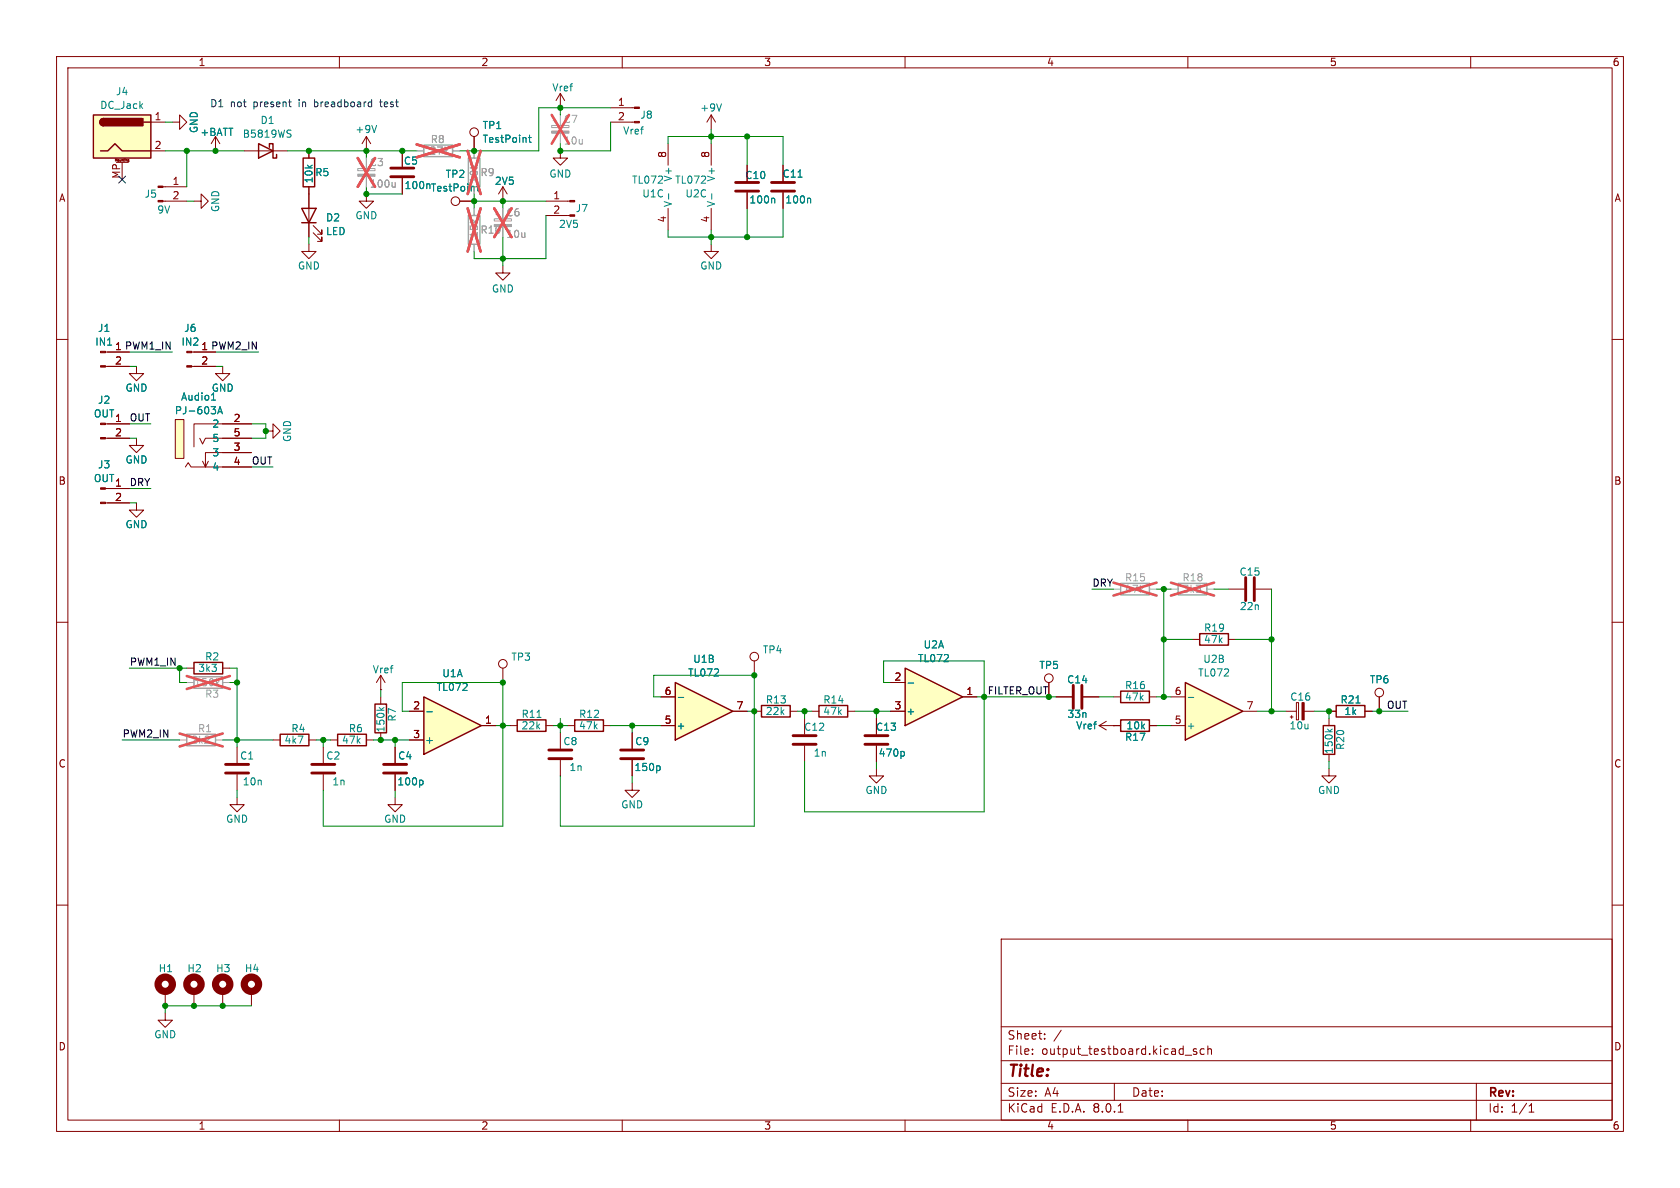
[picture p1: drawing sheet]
<svg xmlns="http://www.w3.org/2000/svg" width="297mm" height="210mm" viewBox="0 0 297 210" stroke-linecap="round" stroke-linejoin="round" font-family="sans-serif">
<g fill="none" stroke="#840000" stroke-width=".18">
<path d="M10 10h277v190h-277zM12 12h273v186h-273zM60 10v2M110 10v2M160 10v2M210 10v2M260 10v2M118.1 25.4v3.8M118.1 36.8v3.8M10 60h2M285 60h2M10 110h2"/>
<path d="M285 110h2M41.9 132.1v2.8M41.9 136.9v2.8M100.3 128.3h1.3M106.7 128.3h1.2M196.8 128.3h1.3M203.2 128.3h1.3M234.9 125.7h1.3M241.3 125.7h1.3M10 160h2M285 160h2M177 166h108v32h-108z"/>
<path d="M60 198v2M110 198v2M160 198v2M177 194.5h108M177 191.5h108M177 187.5h108M177 181.5h108M182.5 186.3v.1M182.5 185.5v.1M184.7 183.6v.1M184.7 182.8v.1M187.6 182.1l-1.3 2"/>
<path d="M197 191.5v3M197.7 196.6h.8M209.5 186.5h1.2M210 198v2M211.5 185.5l-.3-.1-.2 .2v.2l.5 .2v.3h-.5M212.9 185.5l-.4-.1-.3 .3v.4l.1 .2h.6M213.5 185.5l.2-.1 .4 .1 .1 .9M213.5 184.9v1.5M260 198v2M261 191.5v6.5M270.3 196.6h.9M270.3 195.5l.4-.4v1.5"/>
</g>
<path d="M101.6 127.3h5.1v2h-5.1zM198.1 127.3h5.1v2h-5.1zM236.2 124.7h5.1v2h-5.1z" fill="none" stroke="#840000" stroke-width=".25"/>
<path d="M118.2 34.2v1M239.7 124.3h.7" fill="none" stroke="#008484" stroke-width=".18"/>
<path d="M39.9 136.7h4M39.9 135.1h4" fill="none" stroke="#840000" stroke-width=".51"/>
<path d="M209.5 120.7l10.2 5-10.2 5.1z" fill="#ffffc2"/>
<path d="M91.4 127.3h5.1v2h-5.1zM144.8 124.7h5.1v2h-5.1zM198.1 122.2h5.1v2h-5.1zM209.5 120.7l10.2 5-10.2 5.1z" fill="none" stroke="#840000" stroke-width=".25"/>
<g fill="none" stroke="#840000" stroke-width=".18">
<path d="M132.1 29.2v2.8M132.1 34v2.8M138.4 29.2v2.8M138.4 34v2.8M18.6 77.5h4.3M18.6 74.9h4.3M24.1 88.9v1.3h-1.2l1.2 1.2 1.3-1.2h-1.3M217.2 104.1h2.8M222 104.1h2.8M90.2 128.3h1.2M96.5 128.3h1.3M99.1 129.5v2.8"/>
<path d="M99.1 134.4v2.8M111.8 138.4v1.3h1.2l-1.2 1.3-1.3-1.3h1.3M111.8 129.5v2.8M111.8 134.4v2.8M142.2 127v2.8M142.2 131.8v2.8M143.5 125.7h1.3M149.9 125.7h1.2M196.8 123.2h1.3M203.2 123.2h1.3M207 128.3h2.5M207 123.2h2.5"/>
<path d="M219.7 125.7h2.5M227.3 125.7h1.9M228.1 126.7h.5M228.3 126.5v.5M229.2 124.2h.4v3.1h-.4zM230.6 125.7h1.8M243.8 123.2v2.5M44.4 175.3v2.5"/>
<circle cx="243.8" cy="122.4" r=".76"/>
</g>
<path d="M136.8 35l.2 .2v.7M141.1 31.3h.7M143.1 35l.2 .2v.7M94.9 126.8h.8M116.5 135.4l.2 .2v.4l-.2 .2M210.1 123.3h.9" fill="none" stroke="#008484" stroke-width=".18"/>
<path d="M130 33.8h4.1M130 32.3h4.1M136.4 33.8h4.1M136.4 32.3h4.1M220.2 102.1v4.1M221.7 102.1v4.1M97 134.1h4.1M97 132.6h4.1M109.7 134.1h4.1M109.7 132.6h4.1M140.2 131.6h4.1M140.2 130h4.1" fill="none" stroke="#840000" stroke-width=".51"/>
<g fill="#840000" stroke="#840000" stroke-width=".18">
<path d="M230.2 124.2h.4v3.1h-.4z"/>
<path d="M17.8 77.3h.8v.3h-.8z"/>
<path d="M17.8 74.8h.8v.3h-.8z"/>
</g>
<circle cx="44.4" cy="174" r="1.27" fill="none" stroke="#840000" stroke-width="1.3"/>
<path d="M97.5 23.2h3.1v.3h-3.1z" fill="#a1a1a1" stroke="#a1a1a1" stroke-width=".18"/>
<path d="M97.5 22.2h3.1v.4h-3.1zM97.8 21.3h.5M98 21.1v.5M99.1 23.5v1.9" fill="none" stroke="#a1a1a1" stroke-width=".18"/>
<path d="M97.5 20.3l3.1 5.1M100.6 20.3l-3.1 5.1" fill="none" stroke="#e65255" stroke-width=".46"/>
<path d="M160 118.1l10.2 5.1-10.2 5.1z" fill="#ffffc2"/>
<path d="M45.7 25.4l2.6 1.3-2.6 1.2zM47.6 26v-.6h.7v2.5h.6v-.6M160 118.1l10.2 5.1-10.2 5.1zM212.1 112h5.1v2h-5.1zM134.6 124.7h5.1v2h-5.1zM233.9 128.3h2.1v5.1h-2.1z" fill="none" stroke="#840000" stroke-width=".25"/>
<g fill="none" stroke="#840000" stroke-width=".18">
<path d="M107.9 19.1h4.3M43.2 26.7h7.6M96.5 38.1h4.2M96.5 35.6h4.2M107.9 21.6h4.3M125.7 20.3v2.6M125.7 25.4v3.8M125.7 36.8v3.8M125.7 20.3l-.7 1.3M125.7 20.3l.8 1.3M125.7 43.2v1.3h1.3l-1.3 1.2-1.2-1.2h1.2M24.1 77.5v1.2h-1.2l1.2 1.3 1.3-1.3h-1.3"/>
<path d="M18.6 88.9h4.3M18.6 86.4h4.3M133.3 116.8v2.6M210.8 113h1.3M217.2 113h1.2M133.3 125.7h1.3M139.7 125.7h1.3M154.9 135.9v1.3h1.3l-1.3 1.2-1.2-1.2h1.2M154.9 127v2.8M154.9 131.8v2.8M157.5 120.7h2.5M157.5 125.7h2.5"/>
<path d="M170.2 123.2h2.5M185.4 120.7v2.5M186.7 123.2h2.8M191.5 123.2h2.8M194.3 128.3l1.3 .7M194.3 128.3h2.5M195.6 127.5l-1.3 .8M196.8 128.3h.1M234.9 135.9v1.3h1.3l-1.3 1.2-1.2-1.2h1.2M234.9 127v1.3M234.9 133.4v1.2M41.9 141v1.2h1.3l-1.3 1.3-1.3-1.3h1.3"/>
<path d="M39.4 175.3v2.5"/>
<circle cx="133.3" cy="116.1" r=".76"/>
<circle cx="185.4" cy="119.9" r=".76"/>
</g>
<path d="M127.5 18.4l-.4 1.2M51.2 23.7l.2 .2-.2 .4M51.3 23h.1M125.8 34.2v1M159.6 132.8l.3 .3v.3l-.3 .3M160.5 120.7h1M234.7 128.9l.5 .5M235.5 128.9l-.5 .3" fill="none" stroke="#008484" stroke-width=".18"/>
<g fill="#840000" stroke="#840000" stroke-width=".18">
<path d="M17.8 88.8h.8v.2h-.8z"/>
<path d="M17.8 86.2h.8v.3h-.8z"/>
<path d="M100.7 38h.9v.2h-.9z"/>
<path d="M100.7 35.4h.9v.3h-.9z"/>
<path d="M112.2 21.5h.8v.2h-.8z"/>
<path d="M112.2 18.9h.8v.3h-.8z"/>
</g>
<circle cx="39.4" cy="174" r="1.27" fill="none" stroke="#840000" stroke-width="1.3"/>
<path d="M198.1 103.1h5.1v2.1h-5.1zM208.3 103.1h5.1v2.1h-5.1zM33 129.8h5.1v2h-5.1z" fill="none" stroke="#a1a1a1" stroke-width=".25"/>
<path d="M196.8 104.1h1.3M203.2 104.1h1.3M207 104.1h1.3M213.4 104.1h1.2M31.7 130.8h1.3M38.1 130.8h1.3" fill="none" stroke="#a1a1a1" stroke-width=".18"/>
<path d="M196.8 103l7.7 2.3M204.5 103l-7.7 2.3M207 103l7.6 2.3M214.6 103l-7.6 2.3M31.7 129.7l7.7 2.3M39.4 129.7l-7.7 2.3" fill="none" stroke="#e65255" stroke-width=".46"/>
<path d="M152.9 131.6h4.1M152.9 130h4.1M189.7 121.2v4M191.3 121.2v4" fill="none" stroke="#840000" stroke-width=".51"/>
<path d="M119.4 120.7l10.1 5-10.1 5.1z" fill="#ffffc2"/>
<path d="M49.5 129.8h5.1v2h-5.1zM59.7 129.8h5.1v2h-5.1zM66.3 124.5h2v5h-2zM119.4 120.7l10.1 5-10.1 5.1z" fill="none" stroke="#840000" stroke-width=".25"/>
<g fill="none" stroke="#840000" stroke-width=".18">
<path d="M99.1 19.1h.1M99.1 16.5l-.8 1.3M99.1 16.5v2.6M99.1 16.5l.7 1.3M71.1 26.7v2.8M71.1 31.5v2.8M81.3 35.6h2.5M83.8 24.1v2.6M88.9 35.6h.1M88.9 33l-.8 1.3M88.9 33v2.6M88.9 33l.8 1.3"/>
<path d="M99.1 26.7v1.2h1.2l-1.2 1.3-1.3-1.3h1.3M88.9 47v1.3h1.3l-1.3 1.2-1.3-1.2h1.3M67.3 119.4v2.5M67.3 119.4l-.8 1.3M67.3 119.4l.8 1.3M88.9 118.1v2.6M48.3 130.8h1.2M54.6 130.8h1.3M57.1 132.1v2.8M57.1 136.9v2.8M58.4 130.8h1.3M64.8 130.8h1.2"/>
<path d="M67.3 121.9h.1M67.3 123.2v1.3M67.3 129.5v1.3M69.8 132.1v2.8M69.8 136.9v2.8M116.8 128.3h2.6M116.8 123.2h2.6M129.5 125.7h2.6M69.8 141v1.2h1.3l-1.3 1.3-1.2-1.3h1.2M29.2 179.1v1.2h1.3l-1.3 1.3-1.3-1.3h1.3M29.2 175.3v2.5M34.3 175.3v2.5"/>
<circle cx="80.5" cy="35.6" r=".76"/>
<circle cx="83.8" cy="23.4" r=".76"/>
<circle cx="88.9" cy="117.3" r=".76"/>
</g>
<path d="M84.4 32.5v1.1l.4 .2M93.4 24.3h.5M93.6 23.9v1.1l.3 .2M67 125.1l.5 .5M67.9 125.1l-.5 .3M74.5 137.9l.3 .3v.3l-.3 .3M119.9 123.3h1" fill="none" stroke="#008484" stroke-width=".18"/>
<path d="M69.1 31.2h4.1M69.1 29.7h4.1M55.1 136.7h4.1M55.1 135.1h4.1M67.8 136.7h4.1M67.8 135.1h4.1" fill="none" stroke="#840000" stroke-width=".51"/>
<g fill="none" stroke="#840000" stroke-width="1.3">
<circle cx="29.2" cy="174" r="1.27"/>
<circle cx="34.3" cy="174" r="1.27"/>
</g>
<path d="M74.9 25.7h5.1v2h-5.1zM82.8 38.1h2v5.1h-2zM82.8 27.9h2v5.1h-2z" fill="none" stroke="#a1a1a1" stroke-width=".25"/>
<path d="M73.7 26.7h1.2M80 26.7h1.3M83.8 26.7v1.2M83.8 36.8v1.3M87.4 38.7h3v.4h-3zM87.6 37.8h.5M87.9 37.6v.5M83.8 43.2v1.3M88.9 40.1v1.8" fill="none" stroke="#a1a1a1" stroke-width=".18"/>
<path d="M73.7 25.5l7.6 2.3M81.3 25.5l-7.6 2.3M82.7 36.8l2.3 7.7M82.7 26.7l2.3 7.6M85 36.8l-2.3 7.7M85 26.7l-2.3 7.6M87.4 36.8l3 5.1M90.4 36.8l-3 5.1" fill="none" stroke="#e65255" stroke-width=".46"/>
<path d="M87.4 39.7h3v.4h-3z" fill="#a1a1a1" stroke="#a1a1a1" stroke-width=".18"/>
<path d="M74.9 123.2l10.2 5.1-10.2 5.1z" fill="#ffffc2"/>
<path d="M53.6 27.9h2v5.1h-2zM74.9 123.2l10.2 5.1-10.2 5.1z" fill="none" stroke="#840000" stroke-width=".25"/>
<path d="M28.8 35.6h4.2M28.8 33h4.2M30.5 21.6h1.2v-1.3l1.3 1.3-1.3 1.3v-1.3M34.3 35.6h1.3v-1.3l1.2 1.3-1.2 1.2v-1.2M38.1 24.1l-.8 1.3M38.1 24.1v2.6M38.1 24.1l.8 1.3M54.6 26.7v1.2M54.6 33v1.3M72.4 125.7h2.5M72.4 130.8h2.5M85.1 128.3h2.5" fill="none" stroke="#840000" stroke-width=".18"/>
<path d="M75.5 125.8h.9" fill="none" stroke="#008484" stroke-width=".18"/>
<g fill="#840000" stroke="#840000" stroke-width=".18">
<path d="M27.9 35.4h.9v.3h-.9z"/>
<path d="M27.9 32.9h.9v.2h-.9z"/>
</g>
<path d="M63.2 30.8h3.1v.4h-3.1z" fill="#a1a1a1" stroke="#a1a1a1" stroke-width=".18"/>
<path d="M63.2 29.8h3.1v.4h-3.1zM63.5 29h.5M63.8 28.7v.5M64.8 31.2v1.8M69.9 32.2v.9M69.9 33l-.2 .1" fill="none" stroke="#a1a1a1" stroke-width=".18"/>
<path d="M63.2 27.9l3.1 5.1M66.3 27.9l-3.1 5.1" fill="none" stroke="#e65255" stroke-width=".46"/>
<path d="M16.5 20.3h10.2v7.6h-10.2z" fill="#ffffc2"/>
<path d="M16.5 20.3h10.2v7.6h-10.2zM17.8 26.7h1.2l1.3-1.3 1.3 1.3h5.1M18.3 21a.64 .64 0 0 0-.6 .6 .64 .64 0 0 0 .6 .6M25.4 21.6h1.3M53.3 36.8h2.6l-1.3 2.6zM53.3 39.4h2.6M34.3 117.1h5.1v2h-5.1z" fill="none" stroke="#840000" stroke-width=".25"/>
<g fill="#840000" stroke="#840000" stroke-width=".25">
<path d="M17.8 21.1l.5-.1v1.2a.63 .63 0 0 1-.6-.4 .63 .63 0 0 1 .1-.7z"/>
<path d="M18.3 21h7v1.2h-7z"/>
</g>
<g fill="none" stroke="#840000" stroke-width=".18">
<path d="M20.4 28.5v-.4l.1 .3 .2-.3v.4M20.6 28.7h2M21.6 28.7v3.1M21.9 28.1v.3M22.1 28.1h.1M22.6 28.6h.1M22.6 28.5h.1M22.6 28.5h.2M22.7 28.2l-.1 .1v.2M22.7 28.2l.1 .1M22.8 28.6h-.1M22.8 28.2v.4"/>
<path d="M26.7 21.6h2.5M26.7 26.7h2.5M54.6 34.3v7.6M55.4 39.9l1.5 1.5v-.8v.8h-.8M64.8 34.3v1.3h1.2l-1.2 1.2-1.3-1.2h1.3M64.8 24.1l-.8 1.3M64.8 24.1v2.6M64.8 24.1l.7 1.3M54.6 43.2v1.3h1.3l-1.3 1.2-1.3-1.2h1.3M55.4 41.1l1.5 1.6v-.8v.8h-.8M18.6 64.8h4.3M18.6 62.2h4.3"/>
<path d="M24.1 64.8v1.2h-1.2l1.2 1.3 1.3-1.3h-1.3M33.9 64.8h4.2M33.9 62.2h4.2M39.4 64.8v1.2h-1.3l1.3 1.3 1.2-1.3h-1.2M47 76.2h1.3v-1.3l1.2 1.3-1.2 1.3v-1.3M33 118.1h1.3M39.4 118.1h1.2"/>
</g>
<g fill="#840000" stroke="#840000" stroke-width=".18">
<path d="M33 64.6h.9v.3h-.9z"/>
<path d="M33 62.1h.9v.3h-.9z"/>
<path d="M17.8 64.6h.8v.3h-.8z"/>
<path d="M17.8 62.1h.8v.3h-.8z"/>
</g>
<path d="M66.6 22.2l-.4 1.2" fill="none" stroke="#008484" stroke-width=".18"/>
<path d="M34.3 119.6h5.1v2.1h-5.1z" fill="none" stroke="#a1a1a1" stroke-width=".25"/>
<path d="M33 120.7h1.3M38.4 120.7l.4 .5M38.8 120.4l-.5 .5M39.4 120.7h1.2" fill="none" stroke="#a1a1a1" stroke-width=".18"/>
<path d="M33 119.5l7.6 2.3M40.6 119.5l-7.6 2.3" fill="none" stroke="#e65255" stroke-width=".46"/>
<path d="M31 74.2h1.5v6.8h-1.5z" fill="#ffffc2"/>
<g fill="none" stroke="#840000" stroke-width=".18">
<path d="M54.6 26.7v1.2M54.6 33v3.8M54.6 39.4v2.5M71.1 26.7v2.8M71.1 31.5v2.8M81.3 35.6h2.5M83.8 24.1v2.6M88.9 35.6h.1M132.1 29.2v2.8M132.1 34v2.8M138.4 29.2v2.8M138.4 34v2.8"/>
<path d="M19 74.9h3.9M19 77.5h3.9M19 62.2h3.9M19 64.8h3.9M31 74.2h1.5v6.8h-1.5zM34.3 62.2h3.8M34.3 64.8h3.8M35.3 77.5l.5 1 .5-1h8.1M44.4 74.9h-10.1v4.1M19 86.4h3.9M19 88.9h3.9M32.8 82.6l.5-.8 .5 .8h10.6"/>
<path d="M35.8 81.5l.5 1.1 .5-1.1M44.4 80h-8.1v2.6M69.8 132.1v2.8M69.8 136.9v2.8M72.4 125.7h2.5M72.4 130.8h2.5M85.1 128.3h2.5M111.8 129.5v2.8M111.8 134.4v2.8M116.8 128.3h2.6M116.8 123.2h2.6M129.5 125.7h2.6"/>
<path d="M154.9 127v2.8M154.9 131.8v2.8M157.5 125.7h2.5M157.5 120.7h2.5M170.2 123.2h2.5M185.4 120.7v2.5M186.7 123.2h2.8M191.5 123.2h2.8M196.8 128.3h.1M196.8 128.3h1.3M203.2 128.3h1.3M234.9 125.7h1.3"/>
<path d="M241.3 125.7h1.3M243.8 123.2v2.5"/>
</g>
<g fill="none" stroke="#008484" stroke-width=".18">
<path d="M84.4 32.5v1.1l.4 .2M93.4 24.3h.5M93.6 23.9v1.1l.3 .2M136.8 35l.2 .2v.7M141.1 31.3h.7M143.1 35l.2 .2v.7M37.4 70.7h.7M37.8 69.5v1.2M38.5 73.2l.4-1.3 .4 1.3M38.6 72.8h.6M74.5 137.9l.3 .3v.3l-.3 .3M75.5 125.8h.9"/>
<path d="M116.5 135.4l.2 .2v.4l-.2 .2M119.9 123.3h1M159.6 132.8l.3 .3v.3l-.3 .3M160.5 120.7h1M239.7 124.3h.7"/>
</g>
<path d="M51 18h.5M51.4 18.9h.1M65.3 18l.4 .1M65.7 18.8l-.4 .1M65.7 17.6v1.3M67.1 18h.5M67.3 17.6v1.2" fill="none" stroke="#0000c2" stroke-width=".18"/>
<g fill="none" stroke="#008400" stroke-width=".18">
<path d="M99.1 19.1v1.2M107.9 19.1h-12.7v7.6h-13.9M29.2 26.7h14M29.2 21.6h1.3M33 35.6h1.3M33 26.7v6.3M50.8 26.7h22.9M64.8 26.7v1.2M64.8 33v1.3h6.3M83.8 34.3v2.5M83.8 35.6h12.7M88.9 35.6v1.2"/>
<path d="M96.5 38.1v7.6h-12.7v-1.2M107.9 21.6v5.1h-8.8v-1.3M118.1 25.4v-1.3h20.3v5.1M125.7 22.9v2.5M132.1 24.1v5.1M132.1 36.8v5.1M138.4 36.8v5.1h-20.3v-1.3M54.6 41.9v1.3M88.9 41.9v5.1M125.7 40.6v2.6M22.9 62.2h7.6M22.9 64.8h1.2"/>
<path d="M22.9 74.9h3.8M22.9 77.5h1.2M38.1 62.2h7.6M38.1 64.8h1.3M44.4 74.9h2.6v2.6h-2.6M22.9 86.4h3.8M22.9 88.9h1.2M44.4 82.6h3.9M22.9 118.1h10.1M31.7 118.1v2.6h1.3M40.6 118.1h1.3v14M193 104.1h3.8"/>
<path d="M204.5 104.1h2.5M205.7 104.1v19.1M205.7 113h5.1M214.6 104.1h2.6M218.4 113h6.4M224.8 104.1v21.6M21.6 130.8h10.1M39.4 130.8h8.9M40.6 120.7h1.3M41.9 139.7v1.3M55.9 130.8h2.5M57.1 130.8v1.3"/>
<path d="M66 130.8h6.4M67.3 121.9v1.3M69.8 130.8v1.3M69.8 139.7v1.3M72.4 125.7h-1.3v-5h17.8v25.4h-31.8v-6.4M87.6 128.3h2.6M97.8 128.3h2.5M99.1 127v2.5M107.9 128.3h8.9M111.8 128.3v1.2M111.8 137.2v1.2M116.8 123.2h-1.2v-3.8h17.7v26.7h-34.2v-8.9"/>
<path d="M132.1 125.7h1.2M141 125.7h2.5M142.2 125.7v1.3M151.1 125.7h6.4M154.9 125.7v1.3M154.9 134.6v1.3M157.5 120.7h-1.3v-3.9h17.8v26.7h-31.8v-8.9M172.7 123.2h14M194.3 123.2h2.5M204.5 128.3h2.5M204.5 123.2h2.5M222.2 125.7h5.1"/>
<path d="M232.4 125.7h2.5v1.3M234.9 134.6v1.3M242.6 125.7h6.3M44.4 177.8h-15.2v1.3"/>
</g>
<path d="M21 31.1l1.2 1.3M22.2 31.1l-1.2 1.3" fill="none" stroke="#000084" stroke-width=".18"/>
<path d="M64.8 31.2v1.8M69.9 32.2v.9M69.9 33l-.2 .1M73.7 26.7h1.2M80 26.7h1.3M83.8 26.7v1.2M83.8 36.8v1.3M83.8 43.2v1.3M88.9 40.1v1.8" fill="none" stroke="#a1a1a1" stroke-width=".18"/>
<path d="M63.2 27.9l3.1 5.1M66.3 27.9l-3.1 5.1M73.7 25.5l7.6 2.3M81.3 25.5l-7.6 2.3M82.7 36.8l2.3 7.7M82.7 26.7l2.3 7.6M85 36.8l-2.3 7.7M85 26.7l-2.3 7.6M87.4 36.8l3 5.1M90.4 36.8l-3 5.1" fill="none" stroke="#e65255" stroke-width=".46"/>
<g fill="#008400" stroke="#008400" stroke-width=".18">
<circle cx="205.7" cy="123.2" r=".46"/>
<circle cx="224.8" cy="113" r=".46"/>
<circle cx="224.8" cy="125.7" r=".46"/>
<circle cx="234.9" cy="125.7" r=".46"/>
<circle cx="243.8" cy="125.7" r=".46"/>
<circle cx="205.7" cy="104.1" r=".46"/>
<circle cx="205.7" cy="113" r=".46"/>
<circle cx="99.1" cy="128.3" r=".46"/>
<circle cx="88.9" cy="128.3" r=".46"/>
<circle cx="88.9" cy="120.7" r=".46"/>
<circle cx="133.3" cy="125.7" r=".46"/>
<circle cx="133.3" cy="119.4" r=".46"/>
<circle cx="111.8" cy="128.3" r=".46"/>
<circle cx="154.9" cy="125.7" r=".46"/>
<circle cx="174" cy="123.2" r=".46"/>
<circle cx="142.2" cy="125.7" r=".46"/>
<circle cx="132.1" cy="41.9" r=".46"/>
<circle cx="125.7" cy="41.9" r=".46"/>
<circle cx="125.7" cy="24.1" r=".46"/>
<circle cx="132.1" cy="24.1" r=".46"/>
<circle cx="39.4" cy="177.8" r=".46"/>
<circle cx="34.3" cy="177.8" r=".46"/>
<circle cx="29.2" cy="177.8" r=".46"/>
<circle cx="83.8" cy="35.6" r=".46"/>
<circle cx="99.1" cy="26.7" r=".46"/>
<circle cx="99.1" cy="19.1" r=".46"/>
<circle cx="71.1" cy="26.7" r=".46"/>
<circle cx="88.9" cy="35.6" r=".46"/>
<circle cx="88.9" cy="45.7" r=".46"/>
<circle cx="83.8" cy="26.7" r=".46"/>
<circle cx="57.1" cy="130.8" r=".46"/>
<circle cx="41.9" cy="130.8" r=".46"/>
<circle cx="67.3" cy="130.8" r=".46"/>
<circle cx="69.8" cy="130.8" r=".46"/>
<circle cx="41.9" cy="120.7" r=".46"/>
<circle cx="33" cy="26.7" r=".46"/>
<circle cx="38.1" cy="26.7" r=".46"/>
<circle cx="64.8" cy="26.7" r=".46"/>
<circle cx="64.8" cy="34.3" r=".46"/>
<circle cx="54.6" cy="26.7" r=".46"/>
<circle cx="31.7" cy="118.1" r=".46"/>
<circle cx="47" cy="76.2" r=".46"/>
</g>
<text font-size="2.8" fill="#840000" x="178" y="190.9">Title:</text>
<g font-size="2.1" fill="#840000">
<text x="178" y="184">Sheet:</text>
<text x="178" y="186.7">File:</text>
<text x="184.1" y="186.7">output_testboard.kicad_sch</text>
<text x="178" y="196.9">KiCad</text>
<text x="178" y="194.1">Size:</text>
<text x="184.7" y="194.1">A4</text>
<text x="185.7" y="196.9">E.D.A.</text>
<text x="193.3" y="196.9">8.0.1</text>
<text x="200" y="194.1">Date:</text>
<text x="263" y="194.3">Rev:</text>
<text x="263" y="196.9">Id:</text>
<text x="267.1" y="196.9">1/1</text>
</g>
<g font-size="1.8" fill="#840000">
<text x="35" y="11.9">1</text>
<text x="85" y="11.9">2</text>
<text x="135" y="11.9">3</text>
<text x="185" y="11.9">4</text>
<text x="235" y="11.9">5</text>
<text x="285" y="11.9">6</text>
<text x="27.2" y="21.3">1</text>
<text x="109.1" y="18.8">1</text>
<text x="109.1" y="21.3">2</text>
<text x="27.2" y="26.4">2</text>
<text x="117.9" y="28" transform="rotate(-90 117.9 28)">8</text>
<text x="125.5" y="28" transform="rotate(-90 125.5 28)">8</text>
<text x="10.3" y="35.9">A</text>
<text x="21.3" y="31.7" transform="rotate(-90 21.3 31.7)">MP</text>
<text x="30.4" y="32.8">1</text>
<text x="30.4" y="35.3">2</text>
<text x="97.7" y="35.3">1</text>
<text x="285.3" y="35.9">A</text>
<text x="97.7" y="37.8">2</text>
<text x="117.9" y="39.4" transform="rotate(-90 117.9 39.4)">4</text>
<text x="125.5" y="39.4" transform="rotate(-90 125.5 39.4)">4</text>
<text x="20.2" y="64.5">2</text>
<text x="20.2" y="62">1</text>
<text x="35.5" y="64.5">2</text>
<text x="35.5" y="62">1</text>
<text x="20.2" y="74.7">1</text>
<text x="20.2" y="77.2">2</text>
<text x="41.2" y="74.7">2</text>
<text x="41.2" y="77.2">5</text>
<text x="41.2" y="79.8">3</text>
<text x="41.2" y="82.3">4</text>
<text x="10.3" y="85.9">B</text>
<text x="20.2" y="86.1">1</text>
<text x="20.2" y="88.6">2</text>
<text x="285.3" y="85.9">B</text>
<text x="73" y="125.5">2</text>
<text x="117.4" y="122.9">6</text>
<text x="130.1" y="125.5">7</text>
<text x="158" y="120.4">2</text>
<text x="158" y="125.5">3</text>
<text x="170.7" y="122.9">1</text>
<text x="207.6" y="122.9">6</text>
<text x="220.3" y="125.5">7</text>
<text x="73" y="130.6">3</text>
<text x="85.7" y="128">1</text>
<text x="117.4" y="128">5</text>
<text x="207.6" y="128">5</text>
<text x="10.3" y="135.9">C</text>
<text x="285.3" y="135.9">C</text>
<text x="10.3" y="185.9">D</text>
<text x="285.3" y="185.9">D</text>
<text x="35" y="199.9">1</text>
<text x="85" y="199.9">2</text>
<text x="135" y="199.9">3</text>
<text x="185" y="199.9">4</text>
<text x="235" y="199.9">5</text>
<text x="285" y="199.9">6</text>
</g>
<g font-size="1.8" fill="#008484">
<text x="20.4" y="17">J4</text>
<text x="97.5" y="16.4">Vref</text>
<text x="17.6" y="19.5">DC_Jack</text>
<text x="35.2" y="23.6" transform="rotate(-90 35.2 23.6)">GND</text>
<text x="46" y="22.1">D1</text>
<text x="62.7" y="23.7">+9V</text>
<text x="85.2" y="23">TP1</text>
<text x="110.1" y="24">Vref</text>
<text x="113.1" y="21.2">J8</text>
<text x="123.7" y="19.9">+9V</text>
<text x="35.3" y="24.2">+BATT</text>
<text x="42.8" y="24.5">B5819WS</text>
<text x="71.3" y="29.3">C5</text>
<text x="85.2" y="25.4">TestPoint</text>
<text x="25.5" y="35.2">J5</text>
<text x="55.5" y="32.5" transform="rotate(-90 55.5 32.5)">10k</text>
<text x="55.6" y="31.3">R5</text>
<text x="78.7" y="31.6">TP2</text>
<text x="87.4" y="32.9">2V5</text>
<text x="97" y="31.6">GND</text>
<text x="111.6" y="32.7">TL072</text>
<text x="113.5" y="35.1">U1C</text>
<text x="119" y="32.2" transform="rotate(-90 119 32.2)">V+</text>
<text x="119.3" y="32.7">TL072</text>
<text x="121.1" y="35.1">U2C</text>
<text x="126.6" y="32.2" transform="rotate(-90 126.6 32.2)">V+</text>
<text x="131.7" y="31.9">C10</text>
<text x="138.3" y="31.6">C11</text>
<text x="27.7" y="37.9">9V</text>
<text x="39" y="37.6" transform="rotate(-90 39 37.6)">GND</text>
<text x="57.5" y="39.3">D2</text>
<text x="57.5" y="41.8">LED</text>
<text x="62.7" y="39">GND</text>
<text x="98.7" y="40.5">2V5</text>
<text x="101.7" y="37.7">J7</text>
<text x="119" y="36.7" transform="rotate(-90 119 36.7)">V-</text>
<text x="126.6" y="36.7" transform="rotate(-90 126.6 36.7)">V-</text>
<text x="132.4" y="36.2">100n</text>
<text x="138.7" y="36.2">100n</text>
<text x="52.6" y="47.9">GND</text>
<text x="123.7" y="47.9">GND</text>
<text x="86.9" y="51.9">GND</text>
<text x="17.2" y="58.9">J1</text>
<text x="32.5" y="58.9">J6</text>
<text x="16.7" y="61.3">IN1</text>
<text x="32" y="61.3">IN2</text>
<text x="17.2" y="71.6">J2</text>
<text x="22.1" y="69.4">GND</text>
<text x="31.9" y="71">Audio1</text>
<text x="37.3" y="69.4">GND</text>
<text x="16.5" y="74">OUT</text>
<text x="30.8" y="73.4">PJ-603A</text>
<text x="37.4" y="75.8">2</text>
<text x="17.2" y="83">J3</text>
<text x="22.1" y="82.1">GND</text>
<text x="37.4" y="80.9">3</text>
<text x="37.4" y="83.4">4</text>
<text x="37.4" y="78.3">5</text>
<text x="51.7" y="78.2" transform="rotate(-90 51.7 78.2)">GND</text>
<text x="16.5" y="85.4">OUT</text>
<text x="22.1" y="93.6">GND</text>
<text x="219" y="102">C15</text>
<text x="212.7" y="113.9">47k</text>
<text x="212.8" y="111.9">R19</text>
<text x="219.1" y="108.1">22n</text>
<text x="34.9" y="119">3k3</text>
<text x="36.2" y="116.9">R2</text>
<text x="65.8" y="119.2">Vref</text>
<text x="78.1" y="119.9">U1A</text>
<text x="90.3" y="117">TP3</text>
<text x="121.5" y="119.8">TL072</text>
<text x="122.5" y="117.4">U1B</text>
<text x="134.8" y="115.7">TP4</text>
<text x="162.2" y="117.3">TL072</text>
<text x="163.2" y="114.8">U2A</text>
<text x="183.7" y="118.5">TP5</text>
<text x="211.7" y="119.8">TL072</text>
<text x="212.6" y="117.4">U2B</text>
<text x="77.1" y="122.3">TL072</text>
<text x="135.3" y="124.6">R13</text>
<text x="145.5" y="124.6">R14</text>
<text x="188.6" y="121">C14</text>
<text x="198.8" y="124.1">47k</text>
<text x="198.8" y="122">R16</text>
<text x="228" y="124.1">C16</text>
<text x="236.9" y="124.6">R21</text>
<text x="242.1" y="121">TP6</text>
<text x="50.2" y="131.7">4k7</text>
<text x="51.4" y="129.6">R4</text>
<text x="60.3" y="131.7">47k</text>
<text x="61.6" y="129.6">R6</text>
<text x="68.2" y="129.6" transform="rotate(-90 68.2 129.6)">150k</text>
<text x="70.2" y="127.7" transform="rotate(-90 70.2 127.7)">R7</text>
<text x="75.1" y="131.7">+</text>
<text x="92.1" y="129.1">22k</text>
<text x="92.1" y="127.1">R11</text>
<text x="99.5" y="131.9">C8</text>
<text x="102.3" y="129.1">47k</text>
<text x="102.3" y="127.1">R12</text>
<text x="112.2" y="131.9">C9</text>
<text x="119.5" y="129.1">+</text>
<text x="135.3" y="126.6">22k</text>
<text x="142.1" y="129.4">C12</text>
<text x="145.4" y="126.6">47k</text>
<text x="154.8" y="129.4">C13</text>
<text x="160.1" y="126.6">+</text>
<text x="188.6" y="127.1">33n</text>
<text x="190.2" y="129.1">Vref</text>
<text x="198.8" y="131.2">R17</text>
<text x="199" y="129.1">10k</text>
<text x="209.7" y="129.1">+</text>
<text x="227.9" y="129.1">10u</text>
<text x="237.6" y="126.6">1k</text>
<text x="42.3" y="134.5">C1</text>
<text x="57.6" y="134.5">C2</text>
<text x="70.3" y="134.5">C4</text>
<text x="100.6" y="136.5">1n</text>
<text x="112.1" y="136.5">150p</text>
<text x="143.8" y="134">1n</text>
<text x="155.2" y="134">470p</text>
<text x="235.8" y="133.4" transform="rotate(-90 235.8 133.4)">150k</text>
<text x="237.8" y="132.7" transform="rotate(-90 237.8 132.7)">R20</text>
<text x="42.8" y="139">10n</text>
<text x="58.7" y="139">1n</text>
<text x="70.2" y="139">100p</text>
<text x="109.7" y="143.1">GND</text>
<text x="152.9" y="140.6">GND</text>
<text x="232.9" y="140.6">GND</text>
<text x="39.9" y="145.6">GND</text>
<text x="67.8" y="145.6">GND</text>
<text x="27.9" y="172.1">H1</text>
<text x="33" y="172.1">H2</text>
<text x="38.1" y="172.1">H3</text>
<text x="43.2" y="172.1">H4</text>
<text x="27.2" y="183.7">GND</text>
</g>
<g font-size="1.8" fill="#0000c2">
<text x="37.1" y="19.2">D1</text>
<text x="40.7" y="19.2">not</text>
<text x="44.9" y="19.2">present</text>
<text x="53.1" y="19.2">in</text>
<text x="56" y="19.2">breadboard</text>
<text x="67.9" y="19.2">test</text>
</g>
<g font-size="1.8" fill="#a1a1a1">
<text x="99.6" y="21.9">C7</text>
<text x="65.3" y="29.6">C3</text>
<text x="75.8" y="27.5">27k</text>
<text x="76" y="25.5">R8</text>
<text x="99.6" y="25.8">10u</text>
<text x="65.3" y="33.4">100u</text>
<text x="71.4" y="33.6">100n TestPoint</text>
<text x="84.7" y="32.5" transform="rotate(-90 84.7 32.5)">10k</text>
<text x="84.8" y="31.3">R9</text>
<text x="84.8" y="41.5">R10</text>
<text x="89.4" y="38.5">C6</text>
<text x="84.7" y="42.2" transform="rotate(-90 84.7 42.2)">15k</text>
<text x="89.4" y="42.3">10u</text>
<text x="198.8" y="105">47k</text>
<text x="198.8" y="103">R15</text>
<text x="208.9" y="105">3k3</text>
<text x="209" y="103">R18</text>
<text x="34.2" y="121.5">150k</text>
<text x="36.2" y="123.5">R3</text>
<text x="33.7" y="131.7">2k2</text>
<text x="34.9" y="129.6">R1</text>
</g>
<g font-size="1.8">
<text x="20.2" y="62">1 PWM1_IN</text>
<text x="35.5" y="62">1 PWM2_IN</text>
<text x="22.8" y="74.6">OUT</text>
<text x="44.4" y="82.2">OUT</text>
<text x="22.8" y="86">DRY</text>
<text x="193" y="103.8">DRY</text>
<text x="22.9" y="117.8">PWM1_IN</text>
<text x="245.1" y="125.4">OUT</text>
<text x="21.6" y="130.5">PWM2_IN</text>
</g>
<text font-size="1.8" fill="#008400" x="174.5" y="122.8">FILTER_OUT</text>
<text font-size=".5" fill="#840000" x="20.1" y="28.7">Mounting</text>
</svg>
